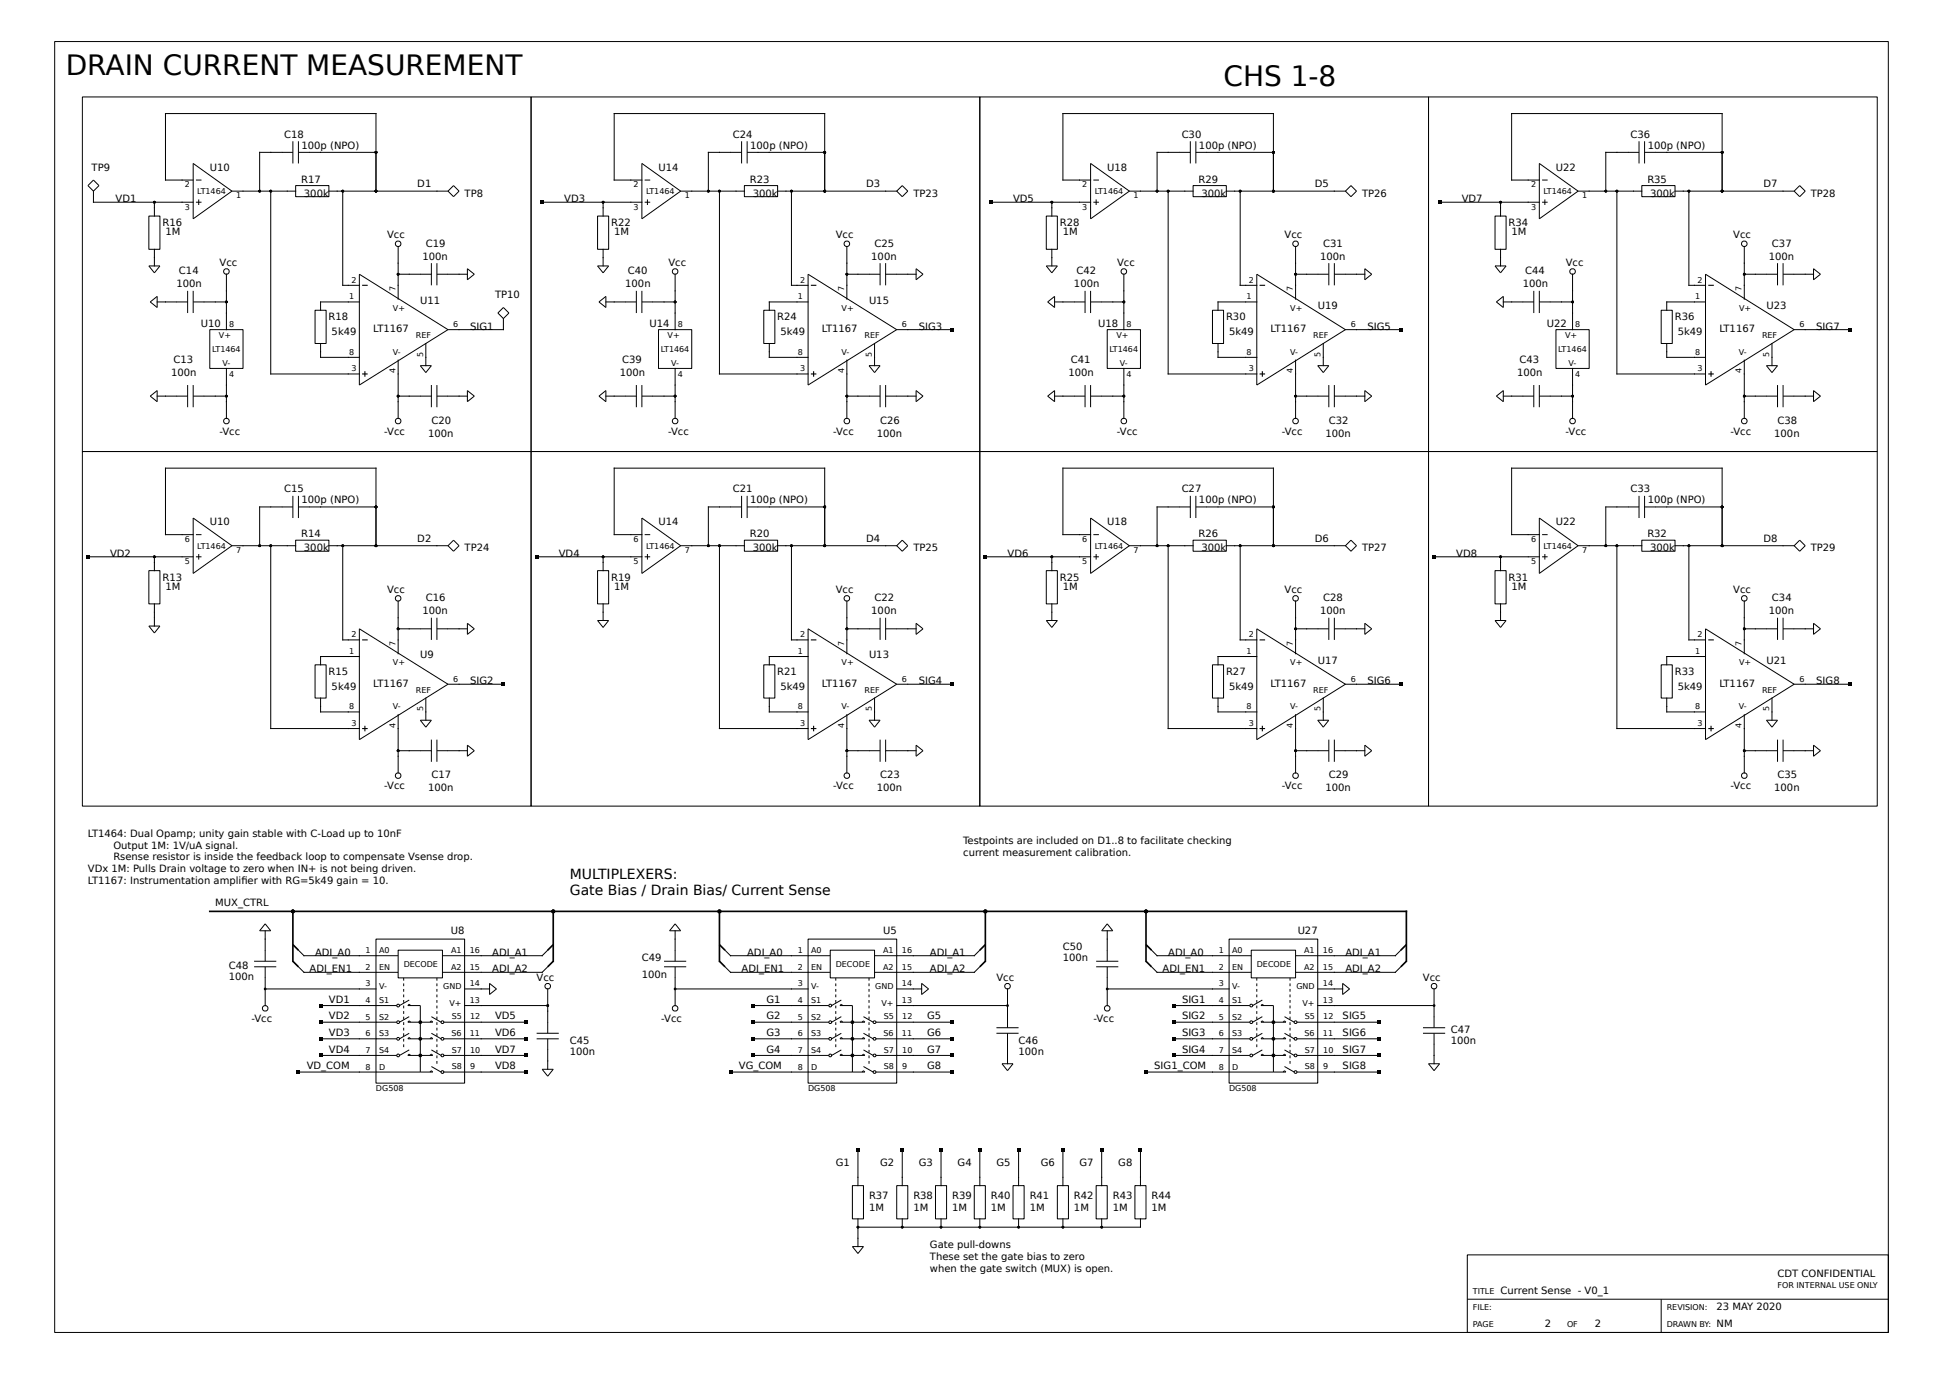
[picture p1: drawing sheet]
<svg xmlns="http://www.w3.org/2000/svg" width="297mm" height="210mm" viewBox="0 0 297 210" stroke-linecap="round" stroke-linejoin="round" font-family="sans-serif">
<g fill="none" stroke="#000" stroke-width=".15">
<path d="M8.4 6.3h280.2v197.4h-280.2zM12.6 14.8h68.6v54.2h-68.6zM81.2 14.8h68.6v54.2h-68.6zM149.8 14.8h68.6v54.2h-68.6zM218.4 14.8h68.5v54.2h-68.5zM14.3 29.2v1.7h15.2M14.3 27.5l.8 .9-.8 .8-.9-.8zM22.8 33h1.6v5.1h-1.6zM23.6 30.9v2.1M23.6 38.1v2.5M29.5 25l6 4.2-6 4.2zM29.5 27.5h-4.2v-10.1h32.2v11.8"/>
<path d="M30 30.9h.8M30 27.5h.8M30.4 30.5v.8M35.5 29.2h9.7M41.4 29.2v28h13.5M44.8 21.6v3.4M44.8 23.3h-5.1v5.9M45.2 28.4h5.1v1.7h-5.1zM45.6 21.6v3.4M45.6 23.3h11.9M50.3 29.2h18.2M52.4 29.2v14.4h2.5"/>
<path d="M60.9 37.7v8M68.5 29.2l.8-.8 .9 .8-.9 .9zM82.9 30.9h15.2M91.3 33h1.7v5.1h-1.7zM92.2 30.9v2.1M92.2 38.1v2.5M98.1 27.5h-4.2v-10.1h32.2v11.8M98.1 25l5.9 4.2-5.9 4.2zM98.5 30.9h.9M98.5 27.5h.9M99 30.5v.8M104 29.2h9.8"/>
<path d="M110 29.2v28h13.5M113.4 23.3h-5.1v5.9M113.4 21.6v3.4M113.8 28.4h5.1v1.7h-5.1zM114.2 23.3h11.9M114.2 21.6v3.4M118.9 29.2h18.2M121 29.2v14.4h2.5M129.4 37.7v8M137.1 29.2l.8-.8 .9 .8-.9 .9zM151.5 30.9h15.2M159.9 33h1.7v5.1h-1.7z"/>
<path d="M160.8 30.9v2.1M160.8 38.1v2.5M166.7 27.5h-4.2v-10.1h32.1v11.8M166.7 25l5.9 4.2-5.9 4.2zM167.1 30.9h.9M167.1 27.5h.9M167.6 30.5v.8M172.6 29.2h9.8M178.6 29.2v28h13.5M181.9 23.3h-5v5.9M181.9 21.6v3.4M182.4 28.4h5.1v1.7h-5.1z"/>
<path d="M182.8 23.3h11.8M182.8 21.6v3.4M187.5 29.2h18.2M189.6 29.2v14.4h2.5M198 37.7v8M205.7 29.2l.8-.8 .9 .8-.9 .9zM220.1 30.9h15.2M228.5 33h1.7v5.1h-1.7zM229.4 30.9v2.1M229.4 38.1v2.5M235.3 27.5h-4.2v-10.1h32.1v11.8M235.3 25l5.9 4.2-5.9 4.2z"/>
<path d="M235.7 30.9h.9M235.7 27.5h.9M236.1 30.5v.8M241.2 29.2h9.8M247.1 29.2v28h13.6M250.5 23.3h-5v5.9M250.5 21.6v3.4M251 28.4h5v1.7h-5zM251.4 23.3h11.8M251.4 21.6v3.4M256 29.2h18.2M258.2 29.2v14.4h2.5"/>
<path d="M266.6 37.7v8M275.1 28.4l.8 .8-.8 .9-.9-.9zM22.8 40.6h1.6l-.8 1.1zM23 46.1l1-.8v1.7zM24 46.1h4.7M28.7 44.5v3.3M28.7 58.9v3.3M29.5 44.5v3.3M29.5 58.9v3.3M29.5 46.1h5.1M32.1 50.4h5v5.9h-5zM34.6 41.9v8.5"/>
<path d="M34.6 56.3v7.6M48.2 47.4h1.7v5.1h-1.7zM49 52.5v2.1h5.9M54.9 46.1h-5.9v1.3M54.9 41.9l13.6 8.5-13.6 8.5zM60.9 55v8.9M60.9 41.9h5M64.2 55.9h1.7l-.8 1zM65.1 52.5v3.4M65.9 40.2v3.4M65.9 58.9v3.3M66.8 40.2v3.4"/>
<path d="M66.8 58.9v3.3M66.8 41.9h4.6M71.4 41.1l1.1 .8-1.1 .9zM71.4 59.7l1.1 .8-1.1 .9zM76.9 48.7v1.7h-8.4M76.9 47l.9 .8-.9 .9-.8-.9zM91.3 40.6h1.7l-.8 1.1zM91.6 46.1l1-.8v1.7zM92.6 46.1h4.7M97.3 44.5v3.3M97.3 58.9v3.3M98.1 46.1h5.1"/>
<path d="M98.1 44.5v3.3M98.1 58.9v3.3M100.7 50.4h5v5.9h-5zM103.2 41.9v8.5M103.2 56.3v7.6M116.7 47.4h1.7v5.1h-1.7zM117.6 52.5v2.1h5.9M123.5 46.1h-5.9v1.3M123.5 41.9l13.6 8.5-13.6 8.5zM129.4 41.9h5.1M129.4 55v8.9M132.8 55.9h1.7l-.8 1z"/>
<path d="M133.7 52.5v3.4M134.5 40.2v3.4M134.5 58.9v3.3M135.4 41.9h4.6M135.4 40.2v3.4M135.4 58.9v3.3M137.1 50.4h8.4M140 41.1l1.1 .8-1.1 .9zM140 59.7l1.1 .8-1.1 .9zM159.9 40.6h1.7l-.8 1.1zM160.1 46.1l1.1-.8v1.7zM161.2 46.1h4.7"/>
<path d="M165.9 44.5v3.3M165.9 58.9v3.3M166.7 46.1h5.1M166.7 44.5v3.3M166.7 58.9v3.3M169.2 50.4h5.1v5.9h-5.1zM171.8 41.9v8.5M171.8 56.3v7.6M185.3 47.4h1.7v5.1h-1.7zM186.2 52.5v2.1h5.9M192.1 46.1h-5.9v1.3M192.1 41.9l13.6 8.5-13.6 8.5z"/>
<path d="M198 41.9h5.1M198 55v8.9M201.4 55.9h1.7l-.8 1zM202.3 52.5v3.4M203.1 40.2v3.4M203.1 58.9v3.3M204 41.9h4.6M204 40.2v3.4M204 58.9v3.3M205.7 50.4h8.4M208.6 41.1l1.1 .8-1.1 .9zM208.6 59.7l1.1 .8-1.1 .9z"/>
<path d="M228.5 40.6h1.7l-.8 1.1zM228.7 46.1l1.1-.8v1.7zM229.8 46.1h4.6M234.4 44.5v3.3M234.4 58.9v3.3M235.3 46.1h5.1M235.3 44.5v3.3M235.3 58.9v3.3M237.8 50.4h5.1v5.9h-5.1zM240.4 41.9v8.5M240.4 56.3v7.6M253.9 47.4h1.7v5.1h-1.7z"/>
<path d="M254.8 52.5v2.1h5.9M260.7 46.1h-5.9v1.3M260.7 41.9l13.5 8.5-13.5 8.5zM266.6 41.9h5.1M266.6 55v8.9M270 55.9h1.7l-.8 1zM270.9 52.5v3.4M271.7 40.2v3.4M271.7 58.9v3.3M272.6 41.9h4.6M272.6 40.2v3.4M272.6 58.9v3.3"/>
<path d="M274.2 50.4h8.5M277.2 41.1l1.1 .8-1.1 .9zM277.2 59.7l1.1 .8-1.1 .9zM12.6 69h68.6v54.2h-68.6zM23 60.5l1-.8v1.7zM24 60.5h4.7M29.5 60.5h5.1M29.5 79.2l6 4.2-6 4.2zM44.8 77.5h-5.1v5.9M44.8 75.8v3.4M45.6 77.5h11.9M45.6 75.8v3.4"/>
<path d="M60.9 60.5h5M66.8 60.5h4.6M81.2 69h68.6v54.2h-68.6zM91.6 60.5l1-.8v1.7zM92.6 60.5h4.7M98.1 60.5h5.1M98.1 79.2l5.9 4.2-5.9 4.2zM113.4 77.5h-5.1v5.9M113.4 75.8v3.4M114.2 77.5h11.9M114.2 75.8v3.4M129.4 60.5h5.1"/>
<path d="M135.4 60.5h4.6M149.8 69h68.6v54.2h-68.6zM160.1 60.5l1.1-.8v1.7zM161.2 60.5h4.7M166.7 60.5h5.1M166.7 79.2l5.9 4.2-5.9 4.2zM181.9 77.5h-5v5.9M181.9 75.8v3.4M182.8 77.5h11.8M182.8 75.8v3.4M198 60.5h5.1M204 60.5h4.6"/>
<path d="M218.4 69h68.5v54.2h-68.5zM228.7 60.5l1.1-.8v1.7zM229.8 60.5h4.6M235.3 60.5h5.1M235.3 79.2l5.9 4.2-5.9 4.2zM250.5 77.5h-5v5.9M250.5 75.8v3.4M251.4 77.5h11.8M251.4 75.8v3.4M266.6 60.5h5.1M272.6 60.5h4.6M13.4 85.1h16.1"/>
<path d="M22.8 87.2h1.6v5.1h-1.6zM22.8 95.7h1.6l-.8 1zM23.6 85.1v2.1M23.6 92.3v3.4M29.5 81.7h-4.2v-10.1h32.2v11.8M30 85.1h.8M30 81.7h.8M30.4 84.7v.8M35.5 83.4h9.7M41.4 83.4v28h13.5M45.2 82.6h5.1v1.7h-5.1zM50.3 83.4h18.2"/>
<path d="M52.4 83.4v14.4h2.5M54.9 96.1l13.6 8.5-13.6 8.4zM60.9 91.9v8M60.9 96.1h5M65.9 94.4v3.4M66.8 96.1h4.6M66.8 94.4v3.4M69.3 82.6l.9 .8-.9 .9-.8-.9zM71.4 95.3l1.1 .8-1.1 .9zM82 85.1h16.1M91.3 87.2h1.7v5.1h-1.7zM91.3 94.8h1.7l-.8 1.1z"/>
<path d="M92.2 85.1v2.1M92.2 92.3v2.5M98.1 81.7h-4.2v-10.1h32.2v11.8M98.5 85.1h.9M98.5 81.7h.9M99 84.7v.8M104 83.4h9.8M110 83.4v28h13.5M113.8 82.6h5.1v1.7h-5.1zM118.9 83.4h18.2M121 83.4v14.4h2.5M123.5 96.1l13.6 8.5-13.6 8.4z"/>
<path d="M129.4 96.1h5.1M129.4 91.9v8M134.5 94.4v3.4M135.4 96.1h4.6M135.4 94.4v3.4M137.9 82.6l.9 .8-.9 .9-.8-.9zM140 95.3l1.1 .8-1.1 .9zM150.6 85.1h16.1M159.9 87.2h1.7v5.1h-1.7zM159.9 94.8h1.7l-.8 1.1zM160.8 85.1v2.1M160.8 92.3v2.5"/>
<path d="M166.7 81.7h-4.2v-10.1h32.1v11.8M167.1 85.1h.9M167.1 81.7h.9M167.6 84.7v.8M172.6 83.4h9.8M178.6 83.4v28h13.5M182.4 82.6h5.1v1.7h-5.1zM187.5 83.4h18.2M189.6 83.4v14.4h2.5M192.1 96.1l13.6 8.5-13.6 8.4zM198 96.1h5.1M198 91.9v8"/>
<path d="M203.1 94.4v3.4M204 96.1h4.6M204 94.4v3.4M206.5 82.6l.9 .8-.9 .9-.8-.9zM208.6 95.3l1.1 .8-1.1 .9zM219.2 85.1h16.1M228.5 87.2h1.7v5.1h-1.7zM228.5 94.8h1.7l-.8 1.1zM229.4 85.1v2.1M229.4 92.3v2.5M235.3 81.7h-4.2v-10.1h32.1v11.8M235.7 85.1h.9"/>
<path d="M235.7 81.7h.9M236.1 84.7v.8M241.2 83.4h9.8M247.1 83.4v28h13.6M251 82.6h5v1.7h-5zM256 83.4h18.2M258.2 83.4v14.4h2.5M260.7 96.1l13.5 8.5-13.5 8.4zM266.6 96.1h5.1M266.6 91.9v8M271.7 94.4v3.4M272.6 96.1h4.6"/>
<path d="M272.6 94.4v3.4M275.1 82.6l.8 .8-.8 .9-.9-.9zM277.2 95.3l1.1 .8-1.1 .9zM48.2 101.6h1.7v5.1h-1.7zM49 106.7v2.1h5.9M54.9 100.3h-5.9v1.3M60.9 109.2v8.9M60.9 114.7h5M64.2 110.1h1.7l-.8 1zM65.1 106.7v3.4M65.9 113v3.4M66.8 113v3.4"/>
<path d="M66.8 114.7h4.6M68.5 104.6h8.4M71.4 113.9l1.1 .8-1.1 .9zM116.7 101.6h1.7v5.1h-1.7zM117.6 106.7v2.1h5.9M123.5 100.3h-5.9v1.3M129.4 114.7h5.1M129.4 109.2v8.9M132.8 110.1h1.7l-.8 1zM133.7 106.7v3.4M134.5 113v3.4M135.4 114.7h4.6"/>
<path d="M135.4 113v3.4M137.1 104.6h8.4M140 113.9l1.1 .8-1.1 .9zM185.3 101.6h1.7v5.1h-1.7zM186.2 106.7v2.1h5.9M192.1 100.3h-5.9v1.3M198 114.7h5.1M198 109.2v8.9M201.4 110.1h1.7l-.8 1zM202.3 106.7v3.4M203.1 113v3.4M204 114.7h4.6"/>
<path d="M204 113v3.4M205.7 104.6h8.4M208.6 113.9l1.1 .8-1.1 .9zM253.9 101.6h1.7v5.1h-1.7zM254.8 106.7v2.1h5.9M260.7 100.3h-5.9v1.3M266.6 114.7h5.1M266.6 109.2v8.9M270 110.1h1.7l-.8 1zM270.9 106.7v3.4M271.7 113v3.4M272.6 114.7h4.6"/>
<path d="M272.6 113v3.4M274.2 104.6h8.5M277.2 113.9l1.1 .8-1.1 .9zM38.8 146.9h3.4M38.8 147.8h3.4M40.5 151.2h17M40.5 142.3v4.6M40.5 147.8v5.9M40.5 141.2l.9 1.1h-1.7zM45.6 145.2l.9 .9h14.4M45.6 147.8l.9 .8h14.4M49 153.7h11.6"/>
<path d="M49 158.8h11.6M49 156.2h11.6M57.5 143.5h13.5v22h-13.5zM60.8 158.6h.2l.1 .2-.1 .2h-.2l-.2-.2zM60.8 156h.2l.1 .2-.1 .2h-.2l-.2-.2zM60.8 153.5h.2l.1 .2-.1 .2h-.2l-.2-.2zM60.9 145.2h6.7v4.3h-6.7zM62.6 157.9l-1.5 .9M62.6 155.4l-1.5 .8M62.6 152.8l-1.5 .9M62.8 153.7l-.2-.2-.3 .2h1.9v10.2M62.8 158.8l-.2-.2-.3 .2h1.7"/>
<path d="M62.8 156.2l-.2-.2-.3 .2h1.7M64.5 158.8h1.7l-.3-.2-.2 .2M64.5 156.2h1.7l-.3-.2-.2 .2M65.9 155.4l1.5 .8M65.9 157.9l1.5 .9M67.5 156h.2l.1 .2-.1 .2h-.2l-.1-.2zM67.5 158.6h.2l.1 .2-.1 .2h-.2l-.1-.2zM67.8 158.8h12.5M67.8 156.2h12.5M71 153.7h12.7M71 151.2h3.8M74.8 150.3l1.1 .9-1.1 .8z"/>
<path d="M82 158.8h3.4M82 157.9h3.4M83.7 145.2l-.8 .9h-15.3M83.7 147.8l-.8 .8h-15.3M83.7 151.2v6.7M83.7 158.8v4.6M101.5 146.9h3.4M101.5 147.8h3.4M103.2 151.2h20.3M103.2 141.2l.8 1.1h-1.6zM103.2 142.3v4.6M103.2 147.8v5.9"/>
<path d="M110.8 145.2l.9 .9h15.2M110.8 147.8l.9 .8h15.2M115.1 153.7h11.6M115.1 158.8h11.6M115.1 156.2h11.6M123.5 143.5h13.6v22h-13.6zM126.8 158.6h.2l.1 .2-.1 .2h-.2l-.1-.2zM126.8 156h.2l.1 .2-.1 .2h-.2l-.1-.2zM126.8 153.5h.2l.1 .2-.1 .2h-.2l-.1-.2zM126.9 145.2h6.8v4.3h-6.8zM128.6 157.9l-1.5 .9M128.6 155.4l-1.5 .8"/>
<path d="M128.6 152.8l-1.5 .9M128.8 153.7l-.2-.2-.2 .2h1.9v10.2M128.8 158.8l-.2-.2-.2 .2h1.7M128.8 156.2l-.2-.2-.2 .2h1.7M130.5 158.8h1.7l-.2-.2-.2 .2M130.5 156.2h1.7l-.2-.2-.2 .2M132 155.4l1.5 .8M132 157.9l1.5 .9M133.6 156h.2l.1 .2-.1 .2h-.2l-.1-.2zM133.6 158.6h.2l.1 .2-.1 .2h-.2l-.1-.2zM133.9 158.8h11.6M133.9 156.2h11.6"/>
<path d="M137.1 153.7h16.9M137.1 151.2h3.8M140.9 150.3l1 .9-1 .8zM149.8 145.2l-.9 .9h-15.2M149.8 147.8l-.9 .8h-15.2M152.3 157.9h3.4M152.3 157.1h3.4M154 151.2v5.9M154 157.9v4.7M167.6 146.9h3.3M167.6 147.8h3.3M169.2 151.2h18.7"/>
<path d="M169.2 142.3v4.6M169.2 147.8v5.9M169.2 141.2l.9 1.1h-1.7zM176 145.2l.9 .9h14.4M176 147.8l.9 .8h14.4M179.4 153.7h11.7M179.4 158.8h11.7M179.4 156.2h11.7M187.9 143.5h13.5v22h-13.5zM191.2 158.6h.2l.1 .2-.1 .2h-.2l-.1-.2zM191.2 156h.2l.1 .2-.1 .2h-.2l-.1-.2zM191.2 153.5h.2l.1 .2-.1 .2h-.2l-.1-.2z"/>
<path d="M191.3 145.2h6.7v4.3h-6.7zM193 157.9l-1.5 .9M193 155.4l-1.5 .8M193 152.8l-1.5 .9M193.2 153.7l-.2-.2-.3 .2h1.9v10.2M193.2 158.8l-.2-.2-.3 .2h1.7M193.2 156.2l-.2-.2-.3 .2h1.7M194.9 158.8h1.7l-.3-.2-.2 .2M194.9 156.2h1.7l-.3-.2-.2 .2M196.3 155.4l1.5 .8M196.3 157.9l1.5 .9M197.9 156h.2l.1 .2-.1 .2h-.2l-.1-.2z"/>
<path d="M197.9 158.6h.2l.1 .2-.1 .2h-.2l-.1-.2zM198.2 158.8h12.5M198.2 156.2h12.5M201.4 153.7h17.8M201.4 151.2h3.8M205.2 150.3l1.1 .9-1.1 .8zM214.1 145.2l-.8 .9h-15.3M214.1 147.8l-.8 .8h-15.3M217.5 157.9h3.4M217.5 157.1h3.4M219.2 151.2v5.9M219.2 157.9v4.7"/>
<path d="M45.6 163.9h20.6l-.3-.3-.2 .3M49 161.3h11.6M60.8 161.1h.2l.1 .2-.1 .2h-.2l-.2-.2zM62.6 160.5l-1.5 .8M62.8 161.3l-.2-.2-.3 .2h1.7M64.5 161.3h1.7l-.3-.2-.2 .2M65.9 160.5l1.5 .8M65.9 163l1.5 .9M67.5 161.1h.2l.1 .2-.1 .2h-.2l-.1-.2zM67.5 163.7h.2l.1 .2-.1 .1h-.2l-.1-.1zM67.8 163.9h12.5M67.8 161.3h12.5"/>
<path d="M82.9 163.4h1.7l-.9 1.1zM111.7 163.9h20.5l-.2-.3-.2 .3M115.1 161.3h11.6M126.8 161.1h.2l.1 .2-.1 .2h-.2l-.1-.2zM128.6 160.5l-1.5 .8M128.8 161.3l-.2-.2-.2 .2h1.7M130.5 161.3h1.7l-.2-.2-.2 .2M131.1 175.7v5.5M132 160.5l1.5 .8M132 163l1.5 .9M133.6 161.1h.2l.1 .2-.1 .2h-.2l-.1-.2zM133.6 163.7h.2l.1 .2-.1 .1h-.2l-.1-.1z"/>
<path d="M133.9 163.9h11.6M133.9 161.3h11.6M137.9 175.7v5.5M143.8 175.7v5.5M149.8 175.7v5.5M153.2 162.6h1.7l-.9 1zM155.7 175.7v5.5M162.5 175.7v5.5M168.4 175.7v5.5M174.3 175.7v5.5M175.2 163.9h21.4l-.3-.3-.2 .3M179.4 161.3h11.7"/>
<path d="M191.2 161.1h.2l.1 .2-.1 .2h-.2l-.1-.2zM193 160.5l-1.5 .8M193.2 161.3l-.2-.2-.3 .2h1.7M194.9 161.3h1.7l-.3-.2-.2 .2M196.3 160.5l1.5 .8M196.3 163l1.5 .9M197.9 161.1h.2l.1 .2-.1 .2h-.2l-.1-.2zM197.9 163.7h.2l.1 .2-.1 .1h-.2l-.1-.1zM198.2 163.9h12.5M198.2 161.3h12.5M218.4 162.6h1.7l-.9 1zM130.3 181.2h1.7v5.1h-1.7z"/>
<path d="M130.3 190.5h1.7l-.9 1.1zM131.1 186.3v4.2M137.1 181.2h1.7v5.1h-1.7zM137.9 186.3v1.3M143 181.2h1.7v5.1h-1.7zM143.8 186.3v1.3M148.9 181.2h1.7v5.1h-1.7zM149.8 186.3v1.3M154.9 181.2h1.6v5.1h-1.6zM155.7 186.3v1.3M161.6 181.2h1.7v5.1h-1.7zM162.5 186.3v1.3"/>
<path d="M167.6 181.2h1.6v5.1h-1.6zM168.4 186.3v1.3M173.5 181.2h1.7v5.1h-1.7zM174.3 186.3v1.3h-43.2M224.3 191.8h64.3v11.9h-64.3zM224.3 198.6h64.3M253.9 198.6v5.1"/>
<circle cx="60.9" cy="37.3" r=".43"/>
<circle cx="129.4" cy="37.3" r=".43"/>
<circle cx="198" cy="37.3" r=".43"/>
<circle cx="266.6" cy="37.3" r=".43"/>
<circle cx="34.6" cy="41.5" r=".43"/>
<circle cx="103.2" cy="41.5" r=".43"/>
<circle cx="171.8" cy="41.5" r=".43"/>
<circle cx="240.4" cy="41.5" r=".43"/>
<circle cx="34.6" cy="64.4" r=".43"/>
<circle cx="60.9" cy="64.4" r=".43"/>
<circle cx="103.2" cy="64.4" r=".43"/>
<circle cx="129.4" cy="64.4" r=".43"/>
<circle cx="171.8" cy="64.4" r=".43"/>
<circle cx="198" cy="64.4" r=".43"/>
<circle cx="240.4" cy="64.4" r=".43"/>
<circle cx="266.6" cy="64.4" r=".43"/>
<circle cx="60.9" cy="91.5" r=".43"/>
<circle cx="129.4" cy="91.5" r=".43"/>
<circle cx="198" cy="91.5" r=".43"/>
<circle cx="266.6" cy="91.5" r=".43"/>
<circle cx="60.9" cy="118.6" r=".43"/>
<circle cx="129.4" cy="118.6" r=".43"/>
<circle cx="198" cy="118.6" r=".43"/>
<circle cx="266.6" cy="118.6" r=".43"/>
<circle cx="40.5" cy="154.1" r=".43"/>
<circle cx="83.7" cy="150.7" r=".43"/>
<circle cx="103.2" cy="154.1" r=".43"/>
<circle cx="154" cy="150.7" r=".43"/>
<circle cx="169.2" cy="154.1" r=".43"/>
<circle cx="219.2" cy="150.7" r=".43"/>
</g>
<path d="M64.1 158.6h.2l.2 .2-.2 .2h-.2l-.1-.2zM64.1 156h.2l.2 .2-.2 .2h-.2l-.1-.2zM130.2 158.6h.2l.1 .2-.1 .2h-.2l-.1-.2zM130.2 156h.2l.1 .2-.1 .2h-.2l-.1-.2zM194.5 158.6h.3l.1 .2-.1 .2h-.3l-.1-.2zM194.5 156h.3l.1 .2-.1 .2h-.3l-.1-.2zM64.1 161.1h.2l.2 .2-.2 .2h-.2l-.1-.2zM130.2 161.1h.2l.1 .2-.1 .2h-.2l-.1-.2zM194.5 161.1h.3l.1 .2-.1 .2h-.3l-.1-.2z" fill="#000" stroke="#000" stroke-width=".15"/>
<path d="M61.7 149.5v11M66.8 149.5v13.5M127.8 149.5v11M132.8 149.5v13.5M192.1 149.5v11M197.2 149.5v13.5" fill="none" stroke="#000" stroke-width=".15" stroke-dasharray=".4 .4" stroke-linecap="butt"/>
<g fill="none" stroke="#000" stroke-width=".17">
<path d="M55.4 57.2h.8M55.4 43.6h.8M55.8 56.7v.9M123.9 57.2h.9M123.9 43.6h.9M124.4 56.7v.9M192.5 57.2h.9M192.5 43.6h.9M193 56.7v.9M261.1 57.2h.9M261.1 43.6h.9M261.5 56.7v.9"/>
<path d="M55.4 97.8h.8M123.9 97.8h.9M192.5 97.8h.9M261.1 97.8h.9M55.4 111.4h.8M55.8 110.9v.9M123.9 111.4h.9M124.4 110.9v.9M192.5 111.4h.9M193 110.9v.9M261.1 111.4h.9M261.5 110.9v.9"/>
</g>
<path d="M32.1 139.3h182.9v7.6l-.9 .9M44.8 139.3v7.6l.8 .9M84.6 139.3v7.6l-.9 .9M110 139.3v7.6l.8 .9M150.6 139.3v7.6l-.8 .9M175.2 139.3v7.6l.8 .9M44.8 144.4l.8 .8M84.6 144.4l-.9 .8M110 144.4l.8 .8M150.6 144.4l-.8 .8M175.2 144.4l.8 .8M215 144.4l-.9 .8" fill="none" stroke="#000" stroke-width=".25"/>
<g fill="#000">
<path d="M23.5 30.7h.2l.1 .2-.1 .2h-.2l-.1-.2zM39.6 29h.2l.1 .2-.1 .2h-.2l-.1-.2zM41.3 29h.2l.1 .2-.1 .2h-.2l-.1-.2zM52.3 29h.2l.1 .2-.1 .2h-.2l-.1-.2zM57.4 29h.2l.1 .2-.1 .2h-.2l-.1-.2zM57.4 23.1h.2l.1 .2-.1 .2h-.2l-.1-.2zM82.6 30.7h.5v.5h-.5zM92.1 30.7h.2l.1 .2-.1 .2h-.2l-.1-.2zM108.2 29h.2l.1 .2-.1 .2h-.2l-.1-.2zM109.9 29h.2l.1 .2-.1 .2h-.2l-.1-.2zM120.9 29h.2l.1 .2-.1 .2h-.2l-.1-.2zM126 29h.2l.1 .2-.1 .2h-.2l-.2-.2z"/>
<path d="M126 23.1h.2l.1 .2-.1 .2h-.2l-.2-.2zM151.2 30.7h.5v.5h-.5zM160.7 30.7h.2l.1 .2-.1 .2h-.2l-.1-.2zM176.8 29h.2l.1 .2-.1 .2h-.2l-.1-.2zM178.5 29h.2l.1 .2-.1 .2h-.2l-.2-.2zM189.5 29h.2l.1 .2-.1 .2h-.2l-.1-.2zM194.5 29h.3l.1 .2-.1 .2h-.3l-.1-.2zM194.5 23.1h.3l.1 .2-.1 .2h-.3l-.1-.2zM219.8 30.7h.5v.5h-.5zM229.3 30.7h.2l.1 .2-.1 .2h-.2l-.1-.2zM245.4 29h.2l.1 .2-.1 .2h-.2l-.2-.2zM247 29h.3l.1 .2-.1 .2h-.3l-.1-.2z"/>
<path d="M258.1 29h.2l.1 .2-.1 .2h-.2l-.2-.2zM263.1 29h.2l.2 .2-.2 .2h-.2l-.1-.2zM263.1 23.1h.2l.2 .2-.2 .2h-.2l-.1-.2zM34.5 46h.2l.1 .1-.1 .2h-.2l-.1-.2zM60.8 41.7h.2l.1 .2-.1 .2h-.2l-.2-.2zM103.1 46h.2l.1 .1-.1 .2h-.2l-.1-.2zM129.3 41.7h.2l.2 .2-.2 .2h-.2l-.1-.2zM145.3 50.1h.5v.5h-.5zM171.7 46h.2l.1 .1-.1 .2h-.2l-.1-.2zM197.9 41.7h.2l.1 .2-.1 .2h-.2l-.1-.2zM213.9 50.1h.5v.5h-.5zM240.3 46h.2l.1 .1-.1 .2h-.2l-.1-.2z"/>
<path d="M266.5 41.7h.2l.1 .2-.1 .2h-.2l-.1-.2zM282.5 50.1h.5v.5h-.5zM34.5 60.4h.2l.1 .1-.1 .2h-.2l-.1-.2zM57.4 77.3h.2l.1 .2-.1 .2h-.2l-.1-.2zM60.8 60.4h.2l.1 .1-.1 .2h-.2l-.2-.2zM103.1 60.4h.2l.1 .1-.1 .2h-.2l-.1-.2zM126 77.3h.2l.1 .2-.1 .2h-.2l-.2-.2zM129.3 60.4h.2l.2 .1-.2 .2h-.2l-.1-.2zM171.7 60.4h.2l.1 .1-.1 .2h-.2l-.1-.2zM194.5 77.3h.3l.1 .2-.1 .2h-.3l-.1-.2zM197.9 60.4h.2l.1 .1-.1 .2h-.2l-.1-.2zM240.3 60.4h.2l.1 .1-.1 .2h-.2l-.1-.2z"/>
<path d="M263.1 77.3h.2l.2 .2-.2 .2h-.2l-.1-.2zM266.5 60.4h.2l.1 .1-.1 .2h-.2l-.1-.2zM13.2 84.8h.5v.6h-.5zM23.5 84.9h.2l.1 .2-.1 .2h-.2l-.1-.2zM39.6 83.2h.2l.1 .2-.1 .2h-.2l-.1-.2zM41.3 83.2h.2l.1 .2-.1 .2h-.2l-.1-.2zM52.3 83.2h.2l.1 .2-.1 .2h-.2l-.1-.2zM57.4 83.2h.2l.1 .2-.1 .2h-.2l-.1-.2zM60.8 95.9h.2l.1 .2-.1 .2h-.2l-.2-.2zM81.8 84.8h.5v.6h-.5zM92.1 84.9h.2l.1 .2-.1 .2h-.2l-.1-.2zM108.2 83.2h.2l.1 .2-.1 .2h-.2l-.1-.2z"/>
<path d="M109.9 83.2h.2l.1 .2-.1 .2h-.2l-.1-.2zM120.9 83.2h.2l.1 .2-.1 .2h-.2l-.1-.2zM126 83.2h.2l.1 .2-.1 .2h-.2l-.2-.2zM129.3 95.9h.2l.2 .2-.2 .2h-.2l-.1-.2zM150.4 84.8h.5v.6h-.5zM160.7 84.9h.2l.1 .2-.1 .2h-.2l-.1-.2zM176.8 83.2h.2l.1 .2-.1 .2h-.2l-.1-.2zM178.5 83.2h.2l.1 .2-.1 .2h-.2l-.2-.2zM189.5 83.2h.2l.1 .2-.1 .2h-.2l-.1-.2zM194.5 83.2h.3l.1 .2-.1 .2h-.3l-.1-.2zM197.9 95.9h.2l.1 .2-.1 .2h-.2l-.1-.2zM219 84.8h.5v.6h-.5z"/>
<path d="M229.3 84.9h.2l.1 .2-.1 .2h-.2l-.1-.2zM245.4 83.2h.2l.1 .2-.1 .2h-.2l-.2-.2zM247 83.2h.3l.1 .2-.1 .2h-.3l-.1-.2zM258.1 83.2h.2l.1 .2-.1 .2h-.2l-.2-.2zM263.1 83.2h.2l.2 .2-.2 .2h-.2l-.1-.2zM266.5 95.9h.2l.1 .2-.1 .2h-.2l-.1-.2zM60.8 114.5h.2l.1 .2-.1 .2h-.2l-.2-.2zM76.7 104.3h.5v.5h-.5zM129.3 114.5h.2l.2 .2-.2 .2h-.2l-.1-.2zM145.3 104.3h.5v.5h-.5zM197.9 114.5h.2l.1 .2-.1 .2h-.2l-.1-.2zM213.9 104.3h.5v.5h-.5z"/>
<path d="M266.5 114.5h.2l.1 .2-.1 .2h-.2l-.1-.2zM282.5 104.3h.5v.5h-.5zM44.6 139.1h.4l.1 .2-.1 .2h-.4l-.1-.2zM84.4 139.1h.4l.1 .2-.1 .2h-.4l-.1-.2zM109.8 139.1h.4l.1 .2-.1 .2h-.4l-.1-.2zM150.4 139.1h.4l.1 .2-.1 .2h-.4l-.1-.2zM175 139.1h.4l.1 .2-.1 .2h-.4l-.1-.2zM40.4 151h.2l.1 .2-.1 .1h-.2l-.1-.1zM48.7 153.4h.6v.5h-.6zM48.7 156h.6v.5h-.6zM48.7 158.5h.6v.5h-.6zM80.1 158.5h.5v.5h-.5z"/>
<path d="M80.1 156h.5v.5h-.5zM83.6 153.5h.2l.1 .2-.1 .2h-.2l-.1-.2zM103.1 151h.2l.1 .2-.1 .1h-.2l-.1-.1zM114.8 153.4h.5v.5h-.5zM114.8 156h.5v.5h-.5zM114.8 158.5h.5v.5h-.5zM145.3 158.5h.5v.5h-.5zM145.3 156h.5v.5h-.5zM153.9 153.5h.2l.1 .2-.1 .2h-.2l-.1-.2zM169.1 151h.2l.2 .2-.2 .1h-.2l-.1-.1zM179.2 153.4h.5v.5h-.5zM179.2 156h.5v.5h-.5z"/>
<path d="M179.2 158.5h.5v.5h-.5zM210.5 158.5h.5v.5h-.5zM210.5 156h.5v.5h-.5zM219.1 153.5h.2l.1 .2-.1 .2h-.2l-.1-.2zM45.4 163.6h.5v.5h-.5zM48.7 161.1h.6v.5h-.6zM80.1 161.1h.5v.5h-.5zM80.1 163.6h.5v.5h-.5zM111.4 163.6h.5v.5h-.5zM114.8 161.1h.5v.5h-.5zM130.9 175.5h.5v.5h-.5zM137.7 175.5h.5v.5h-.5z"/>
<path d="M143.6 175.5h.5v.5h-.5zM145.3 161.1h.5v.5h-.5zM145.3 163.6h.5v.5h-.5zM149.5 175.5h.5v.5h-.5zM155.4 175.5h.6v.5h-.6zM162.2 175.5h.5v.5h-.5zM168.1 175.5h.6v.5h-.6zM174.1 175.5h.5v.5h-.5zM174.9 163.6h.5v.5h-.5zM179.2 161.1h.5v.5h-.5zM210.5 161.1h.5v.5h-.5zM210.5 163.6h.5v.5h-.5z"/>
<path d="M131 187.4h.2l.2 .2-.2 .1h-.2l-.1-.1zM137.8 187.4h.2l.1 .2-.1 .1h-.2l-.1-.1zM143.7 187.4h.2l.2 .2-.2 .1h-.2l-.1-.1zM149.7 187.4h.2l.1 .2-.1 .1h-.2l-.1-.1zM155.6 187.4h.2l.1 .2-.1 .1h-.2l-.1-.1zM162.4 187.4h.2l.1 .2-.1 .1h-.2l-.1-.1zM168.3 187.4h.2l.1 .2-.1 .1h-.2l-.1-.1z"/>
</g>
<g font-size="4.3">
<text x="10.1" y="11.4">DRAIN CURRENT MEASUREMENT</text>
<text x="187" y="13.1">CHS 1-8</text>
</g>
<g font-size="2.1">
<text x="87.1" y="134.3">MULTIPLEXERS:</text>
<text x="87.1" y="136.8">Gate Bias / Drain Bias/ Current Sense</text>
</g>
<g font-size="1.5">
<text x="43.4" y="21">C18</text>
<text x="46.1" y="22.8">100p (NPO)</text>
<text x="112" y="21">C24</text>
<text x="114.7" y="22.8">100p (NPO)</text>
<text x="180.6" y="21">C30</text>
<text x="183.3" y="22.8">100p (NPO)</text>
<text x="249.2" y="21">C36</text>
<text x="251.9" y="22.8">100p (NPO)</text>
<text x="14" y="26.1">TP9</text>
<text x="32.1" y="26.1">U10</text>
<text x="46" y="27.9">R17</text>
<text x="63.8" y="28.6">D1</text>
<text x="100.7" y="26.1">U14</text>
<text x="114.6" y="27.9">R23</text>
<text x="132.4" y="28.7">D3</text>
<text x="169.2" y="26.1">U18</text>
<text x="183.2" y="27.9">R29</text>
<text x="201" y="28.6">D5</text>
<text x="237.8" y="26.1">U22</text>
<text x="251.8" y="27.9">R35</text>
<text x="269.6" y="28.6">D7</text>
<text x="17.7" y="30.9">VD1</text>
<text x="24.8" y="34.6">R16</text>
<text x="25.3" y="36">1M</text>
<text x="46.5" y="30.1">300k</text>
<text x="71" y="30.1">TP8</text>
<text x="86.3" y="30.9">VD3</text>
<text x="93.4" y="34.6">R22</text>
<text x="93.9" y="36">1M</text>
<text x="115.1" y="30.1">300k</text>
<text x="139.6" y="30.1">TP23</text>
<text x="154.9" y="30.9">VD5</text>
<text x="162" y="34.6">R28</text>
<text x="162.5" y="36">1M</text>
<text x="183.6" y="30.1">300k</text>
<text x="208.2" y="30.1">TP26</text>
<text x="223.4" y="30.9">VD7</text>
<text x="230.6" y="34.6">R34</text>
<text x="231.1" y="36">1M</text>
<text x="252.2" y="30.1">300k</text>
<text x="276.8" y="30.1">TP28</text>
<text x="27.4" y="41.9">C14</text>
<text x="33.6" y="40.6">Vcc</text>
<text x="59.2" y="36.4">Vcc</text>
<text x="64.6" y="39.7">100n</text>
<text x="65.1" y="37.7">C19</text>
<text x="96" y="41.9">C40</text>
<text x="102.2" y="40.6">Vcc</text>
<text x="127.8" y="36.4">Vcc</text>
<text x="133.2" y="39.7">100n</text>
<text x="133.7" y="37.7">C25</text>
<text x="164.5" y="41.9">C42</text>
<text x="170.8" y="40.6">Vcc</text>
<text x="196.3" y="36.4">Vcc</text>
<text x="201.8" y="39.7">100n</text>
<text x="202.3" y="37.7">C31</text>
<text x="233.1" y="41.9">C44</text>
<text x="239.3" y="40.6">Vcc</text>
<text x="264.9" y="36.4">Vcc</text>
<text x="270.4" y="39.7">100n</text>
<text x="270.9" y="37.7">C37</text>
<text x="27" y="43.9">100n</text>
<text x="64.2" y="46.4">U11</text>
<text x="75.7" y="45.6">TP10</text>
<text x="95.6" y="43.9">100n</text>
<text x="132.8" y="46.4">U15</text>
<text x="164.2" y="43.9">100n</text>
<text x="201.4" y="47.3">U19</text>
<text x="232.8" y="43.9">100n</text>
<text x="270" y="47.3">U23</text>
<text x="30.7" y="50">U10</text>
<text x="50.2" y="49">R18</text>
<text x="50.7" y="51.2">5k49</text>
<text x="57" y="50.8">LT1167</text>
<text x="71.9" y="50.4">SIG1</text>
<text x="99.3" y="50">U14</text>
<text x="118.8" y="49">R24</text>
<text x="119.3" y="51.2">5k49</text>
<text x="125.6" y="50.8">LT1167</text>
<text x="140.5" y="50.4">SIG3</text>
<text x="167.9" y="50">U18</text>
<text x="187.4" y="49">R30</text>
<text x="187.9" y="51.2">5k49</text>
<text x="194.2" y="50.8">LT1167</text>
<text x="209" y="50.4">SIG5</text>
<text x="236.5" y="50">U22</text>
<text x="256" y="49">R36</text>
<text x="256.5" y="51.2">5k49</text>
<text x="262.8" y="50.8">LT1167</text>
<text x="277.6" y="50.4">SIG7</text>
<text x="26.1" y="57.4">100n</text>
<text x="26.5" y="55.5">C13</text>
<text x="94.7" y="57.4">100n</text>
<text x="95.1" y="55.5">C39</text>
<text x="163.3" y="57.4">100n</text>
<text x="163.7" y="55.5">C41</text>
<text x="231.9" y="57.4">100n</text>
<text x="232.3" y="55.5">C43</text>
<text x="65.9" y="64.8">C20</text>
<text x="134.5" y="64.8">C26</text>
<text x="203.1" y="64.8">C32</text>
<text x="271.7" y="64.8">C38</text>
<text x="33.5" y="66.5">-Vcc</text>
<text x="58.7" y="66.5">-Vcc</text>
<text x="65.4" y="66.8">100n</text>
<text x="102.1" y="66.5">-Vcc</text>
<text x="127.3" y="66.5">-Vcc</text>
<text x="134" y="66.8">100n</text>
<text x="170.7" y="66.5">-Vcc</text>
<text x="195.9" y="66.5">-Vcc</text>
<text x="202.6" y="66.8">100n</text>
<text x="239.3" y="66.5">-Vcc</text>
<text x="264.5" y="66.5">-Vcc</text>
<text x="271.2" y="66.8">100n</text>
<text x="43.4" y="75.2">C15</text>
<text x="46.1" y="76.9">100p (NPO)</text>
<text x="112" y="75.2">C21</text>
<text x="114.7" y="76.9">100p (NPO)</text>
<text x="180.6" y="75.2">C27</text>
<text x="183.3" y="76.9">100p (NPO)</text>
<text x="249.2" y="75.2">C33</text>
<text x="251.9" y="76.9">100p (NPO)</text>
<text x="32.1" y="80.3">U10</text>
<text x="46" y="82.1">R14</text>
<text x="63.8" y="82.8">D2</text>
<text x="100.7" y="80.3">U14</text>
<text x="114.6" y="82.1">R20</text>
<text x="132.4" y="82.8">D4</text>
<text x="169.2" y="80.3">U18</text>
<text x="183.2" y="82.1">R26</text>
<text x="201" y="82.8">D6</text>
<text x="237.8" y="80.3">U22</text>
<text x="251.8" y="82.1">R32</text>
<text x="269.6" y="82.8">D8</text>
<text x="16.8" y="85.1">VD2</text>
<text x="24.8" y="88.8">R13</text>
<text x="46.5" y="84.3">300k</text>
<text x="71" y="84.3">TP24</text>
<text x="85.4" y="85.1">VD4</text>
<text x="93.4" y="88.8">R19</text>
<text x="115.1" y="84.3">300k</text>
<text x="139.6" y="84.3">TP25</text>
<text x="154" y="85.1">VD6</text>
<text x="162" y="88.8">R25</text>
<text x="183.6" y="84.3">300k</text>
<text x="208.2" y="84.3">TP27</text>
<text x="222.6" y="85.1">VD8</text>
<text x="230.6" y="88.8">R31</text>
<text x="252.2" y="84.3">300k</text>
<text x="276.8" y="84.3">TP29</text>
<text x="25.3" y="90.2">1M</text>
<text x="59.2" y="90.6">Vcc</text>
<text x="64.6" y="93.9">100n</text>
<text x="65.1" y="91.9">C16</text>
<text x="93.9" y="90.2">1M</text>
<text x="127.8" y="90.6">Vcc</text>
<text x="133.2" y="93.9">100n</text>
<text x="133.7" y="91.9">C22</text>
<text x="162.5" y="90.2">1M</text>
<text x="196.3" y="90.6">Vcc</text>
<text x="201.8" y="93.9">100n</text>
<text x="202.3" y="91.9">C28</text>
<text x="231.1" y="90.2">1M</text>
<text x="264.9" y="90.6">Vcc</text>
<text x="270.4" y="93.9">100n</text>
<text x="270.9" y="91.9">C34</text>
<text x="64.2" y="100.6">U9</text>
<text x="132.8" y="100.6">U13</text>
<text x="201.4" y="101.5">U17</text>
<text x="270" y="101.5">U21</text>
<text x="50.2" y="103.2">R15</text>
<text x="50.7" y="105.4">5k49</text>
<text x="57" y="105">LT1167</text>
<text x="71.9" y="104.6">SIG2</text>
<text x="118.8" y="103.2">R21</text>
<text x="119.3" y="105.4">5k49</text>
<text x="125.6" y="105">LT1167</text>
<text x="140.5" y="104.6">SIG4</text>
<text x="187.4" y="103.2">R27</text>
<text x="187.9" y="105.4">5k49</text>
<text x="194.2" y="105">LT1167</text>
<text x="209" y="104.6">SIG6</text>
<text x="256" y="103.2">R33</text>
<text x="256.5" y="105.4">5k49</text>
<text x="262.8" y="105">LT1167</text>
<text x="277.6" y="104.6">SIG8</text>
<text x="65.9" y="119">C17</text>
<text x="134.5" y="119">C23</text>
<text x="203.1" y="119">C29</text>
<text x="271.7" y="119">C35</text>
<text x="58.7" y="120.7">-Vcc</text>
<text x="65.4" y="121">100n</text>
<text x="127.3" y="120.7">-Vcc</text>
<text x="134" y="121">100n</text>
<text x="195.9" y="120.7">-Vcc</text>
<text x="202.6" y="121">100n</text>
<text x="264.5" y="120.7">-Vcc</text>
<text x="271.2" y="121">100n</text>
<text x="13.4" y="127.9">LT1464: Dual Opamp; unity gain stable with C-Load up to 10nF</text>
<text x="17.3" y="129.7">Output 1M: 1V/uA signal.</text>
<text x="17.3" y="131.5">Rsense resistor is inside the feedback loop to compensate Vsense drop.</text>
<text x="147.2" y="129">Testpoints are included on D1..8 to facilitate checking</text>
<text x="147.2" y="130.8">current measurement calibration.</text>
<text x="13.4" y="133.3">VDx 1M: Pulls Drain voltage to zero when IN+ is not being driven.</text>
<text x="13.4" y="135.1">LT1167: Instrumentation amplifer with RG=5k49 gain = 10.</text>
<text x="36.9" y="135.1">i</text>
<text x="32.9" y="138.4">MUX_CTRL</text>
<text x="68.9" y="142.7">U8</text>
<text x="135" y="142.7">U5</text>
<text x="198.4" y="142.7">U27</text>
<text x="35" y="149.7">100n</text>
<text x="35" y="148.1">C48</text>
<text x="47.3" y="148.6">ADI_EN1</text>
<text x="48.2" y="146.1">ADI_A0</text>
<text x="75.3" y="146.1">ADI_A1</text>
<text x="75.3" y="148.6">ADI_A2</text>
<text x="82" y="149.9">Vcc</text>
<text x="98.1" y="146.9">C49</text>
<text x="98.1" y="149.5">100n</text>
<text x="113.4" y="148.6">ADI_EN1</text>
<text x="114.2" y="146.1">ADI_A0</text>
<text x="142.1" y="146.1">ADI_A1</text>
<text x="142.1" y="148.6">ADI_A2</text>
<text x="152.3" y="149.9">Vcc</text>
<text x="162.5" y="145.2">C50</text>
<text x="162.5" y="146.9">100n</text>
<text x="177.7" y="148.6">ADI_EN1</text>
<text x="178.6" y="146.1">ADI_A0</text>
<text x="205.7" y="146.1">ADI_A1</text>
<text x="205.7" y="148.6">ADI_A2</text>
<text x="217.5" y="149.9">Vcc</text>
<text x="50.3" y="153.3">VD1</text>
<text x="50.3" y="155.8">VD2</text>
<text x="75.7" y="155.8">VD5</text>
<text x="117.2" y="153.3">G1</text>
<text x="117.2" y="155.8">G2</text>
<text x="141.7" y="155.8">G5</text>
<text x="180.7" y="153.3">SIG1</text>
<text x="180.7" y="155.8">SIG2</text>
<text x="205.2" y="155.8">SIG5</text>
<text x="38.4" y="156.2">-Vcc</text>
<text x="50.3" y="158.3">VD3</text>
<text x="50.3" y="160.9">VD4</text>
<text x="75.7" y="160.9">VD7</text>
<text x="75.7" y="158.3">VD6</text>
<text x="87.1" y="159.6">C45</text>
<text x="87.1" y="161.3">100n</text>
<text x="101.1" y="156.2">-Vcc</text>
<text x="117.2" y="158.3">G3</text>
<text x="117.2" y="160.9">G4</text>
<text x="141.7" y="160.9">G7</text>
<text x="141.7" y="158.3">G6</text>
<text x="155.7" y="159.6">C46</text>
<text x="155.7" y="161.3">100n</text>
<text x="167.1" y="156.2">-Vcc</text>
<text x="180.7" y="158.3">SIG3</text>
<text x="180.7" y="160.9">SIG4</text>
<text x="205.2" y="160.9">SIG7</text>
<text x="205.2" y="158.3">SIG6</text>
<text x="221.7" y="157.9">C47</text>
<text x="221.7" y="159.6">100n</text>
<text x="46.9" y="163.4">VD_COM</text>
<text x="75.7" y="163.4">VD8</text>
<text x="112.9" y="163.4">VG_COM</text>
<text x="141.7" y="163.4">G8</text>
<text x="176.4" y="163.4">SIG1_COM</text>
<text x="205.2" y="163.4">SIG8</text>
<text x="127.8" y="178.2">G1</text>
<text x="134.5" y="178.2">G2</text>
<text x="140.5" y="178.2">G3</text>
<text x="146.4" y="178.2">G4</text>
<text x="152.3" y="178.2">G5</text>
<text x="159.1" y="178.2">G6</text>
<text x="165" y="178.2">G7</text>
<text x="170.9" y="178.2">G8</text>
<text x="132.8" y="183.3">R37</text>
<text x="132.8" y="185">1M</text>
<text x="139.6" y="183.3">R38</text>
<text x="139.6" y="185">1M</text>
<text x="145.5" y="183.3">R39</text>
<text x="145.5" y="185">1M</text>
<text x="151.5" y="183.3">R40</text>
<text x="151.5" y="185">1M</text>
<text x="157.4" y="183.3">R41</text>
<text x="157.4" y="185">1M</text>
<text x="164.2" y="183.3">R42</text>
<text x="164.2" y="185">1M</text>
<text x="170.1" y="183.3">R43</text>
<text x="170.1" y="185">1M</text>
<text x="176" y="183.3">R44</text>
<text x="176" y="185">1M</text>
<text x="142.1" y="190.8">Gate pull-downs</text>
<text x="142.1" y="192.6">These set the gate bias to zero</text>
<text x="142.1" y="194.3">when the gate switch (MUX) is open.</text>
<text x="229.4" y="197.7">Current Sense - V0_1</text>
<text x="271.7" y="195.2">CDT CONFIDENTIAL</text>
<text x="236.1" y="202.8">2</text>
<text x="243.8" y="202.8">2</text>
<text x="262.4" y="200.3">23 MAY 2020</text>
<text x="262.4" y="202.8">NM</text>
</g>
<g font-size="1.2">
<text x="28.3" y="28.6">2</text>
<text x="30.2" y="29.7">LT1464</text>
<text x="96.8" y="28.6">2</text>
<text x="98.8" y="29.7">LT1464</text>
<text x="165.4" y="28.6">2</text>
<text x="167.3" y="29.7">LT1464</text>
<text x="234" y="28.6">2</text>
<text x="235.9" y="29.7">LT1464</text>
<text x="28.3" y="32">3</text>
<text x="36.1" y="30.3">1</text>
<text x="96.8" y="32">3</text>
<text x="104.7" y="30.3">1</text>
<text x="165.4" y="32">3</text>
<text x="173.3" y="30.3">1</text>
<text x="234" y="32">3</text>
<text x="241.9" y="30.3">1</text>
<text x="53.3" y="45.8">1</text>
<text x="53.7" y="43.2">2</text>
<text x="60.1" y="47.5">V+</text>
<text x="60.4" y="44.5" transform="rotate(-90 60.4 44.5)">7</text>
<text x="121.9" y="45.8">1</text>
<text x="122.3" y="43.2">2</text>
<text x="128.6" y="47.5">V+</text>
<text x="129" y="44.5" transform="rotate(-90 129 44.5)">7</text>
<text x="190.5" y="45.8">1</text>
<text x="190.9" y="43.2">2</text>
<text x="197.2" y="47.5">V+</text>
<text x="197.6" y="44.5" transform="rotate(-90 197.6 44.5)">7</text>
<text x="259.1" y="45.8">1</text>
<text x="259.5" y="43.2">2</text>
<text x="265.8" y="47.5">V+</text>
<text x="266.2" y="44.5" transform="rotate(-90 266.2 44.5)">7</text>
<text x="32.4" y="53.8">LT1464</text>
<text x="33.5" y="51.7">V+</text>
<text x="35" y="50">8</text>
<text x="63.6" y="51.7">REF</text>
<text x="69.3" y="50">6</text>
<text x="101" y="53.8">LT1464</text>
<text x="102.1" y="51.7">V+</text>
<text x="103.6" y="50">8</text>
<text x="132.2" y="51.7">REF</text>
<text x="137.9" y="50">6</text>
<text x="169.6" y="53.8">LT1464</text>
<text x="170.6" y="51.7">V+</text>
<text x="172.2" y="50">8</text>
<text x="200.7" y="51.7">REF</text>
<text x="206.5" y="50">6</text>
<text x="238.2" y="53.8">LT1464</text>
<text x="239.2" y="51.7">V+</text>
<text x="240.8" y="50">8</text>
<text x="269.3" y="51.7">REF</text>
<text x="275.1" y="50">6</text>
<text x="34" y="55.9">V-</text>
<text x="35" y="57.6">4</text>
<text x="53.3" y="54.2">8</text>
<text x="53.7" y="56.7">3</text>
<text x="60" y="54.2">V-</text>
<text x="60.4" y="57" transform="rotate(-90 60.4 57)">4</text>
<text x="64.7" y="54.5" transform="rotate(-90 64.7 54.5)">5</text>
<text x="102.6" y="55.9">V-</text>
<text x="103.6" y="57.6">4</text>
<text x="121.9" y="54.2">8</text>
<text x="122.3" y="56.7">3</text>
<text x="128.6" y="54.2">V-</text>
<text x="129" y="57" transform="rotate(-90 129 57)">4</text>
<text x="133.3" y="54.5" transform="rotate(-90 133.3 54.5)">5</text>
<text x="171.2" y="55.9">V-</text>
<text x="172.2" y="57.6">4</text>
<text x="190.5" y="54.2">8</text>
<text x="190.9" y="56.7">3</text>
<text x="197.2" y="54.2">V-</text>
<text x="197.6" y="57" transform="rotate(-90 197.6 57)">4</text>
<text x="201.8" y="54.5" transform="rotate(-90 201.8 54.5)">5</text>
<text x="239.8" y="55.9">V-</text>
<text x="240.8" y="57.6">4</text>
<text x="259.1" y="54.2">8</text>
<text x="259.5" y="56.7">3</text>
<text x="265.8" y="54.2">V-</text>
<text x="266.2" y="57" transform="rotate(-90 266.2 57)">4</text>
<text x="270.4" y="54.5" transform="rotate(-90 270.4 54.5)">5</text>
<text x="28.3" y="82.8">6</text>
<text x="30.2" y="83.9">LT1464</text>
<text x="96.8" y="82.8">6</text>
<text x="98.8" y="83.9">LT1464</text>
<text x="165.4" y="82.8">6</text>
<text x="167.3" y="83.9">LT1464</text>
<text x="234" y="82.8">6</text>
<text x="235.9" y="83.9">LT1464</text>
<text x="28.3" y="86.2">5</text>
<text x="36.1" y="84.5">7</text>
<text x="96.8" y="86.2">5</text>
<text x="104.7" y="84.5">7</text>
<text x="165.4" y="86.2">5</text>
<text x="173.3" y="84.5">7</text>
<text x="234" y="86.2">5</text>
<text x="241.9" y="84.5">7</text>
<text x="53.3" y="100">1</text>
<text x="53.7" y="97.4">2</text>
<text x="60.1" y="101.7">V+</text>
<text x="60.4" y="98.7" transform="rotate(-90 60.4 98.7)">7</text>
<text x="121.9" y="100">1</text>
<text x="122.3" y="97.4">2</text>
<text x="128.6" y="101.7">V+</text>
<text x="129" y="98.7" transform="rotate(-90 129 98.7)">7</text>
<text x="190.5" y="100">1</text>
<text x="190.9" y="97.4">2</text>
<text x="197.2" y="101.7">V+</text>
<text x="197.6" y="98.7" transform="rotate(-90 197.6 98.7)">7</text>
<text x="259.1" y="100">1</text>
<text x="259.5" y="97.4">2</text>
<text x="265.8" y="101.7">V+</text>
<text x="266.2" y="98.7" transform="rotate(-90 266.2 98.7)">7</text>
<text x="63.6" y="105.9">REF</text>
<text x="69.3" y="104.2">6</text>
<text x="132.2" y="105.9">REF</text>
<text x="137.9" y="104.2">6</text>
<text x="200.7" y="105.9">REF</text>
<text x="206.5" y="104.2">6</text>
<text x="269.3" y="105.9">REF</text>
<text x="275.1" y="104.2">6</text>
<text x="53.3" y="108.4">8</text>
<text x="53.7" y="110.9">3</text>
<text x="60" y="108.4">V-</text>
<text x="60.4" y="111.2" transform="rotate(-90 60.4 111.2)">4</text>
<text x="64.7" y="108.7" transform="rotate(-90 64.7 108.7)">5</text>
<text x="121.9" y="108.4">8</text>
<text x="122.3" y="110.9">3</text>
<text x="128.6" y="108.4">V-</text>
<text x="129" y="111.2" transform="rotate(-90 129 111.2)">4</text>
<text x="133.3" y="108.7" transform="rotate(-90 133.3 108.7)">5</text>
<text x="190.5" y="108.4">8</text>
<text x="190.9" y="110.9">3</text>
<text x="197.2" y="108.4">V-</text>
<text x="197.6" y="111.2" transform="rotate(-90 197.6 111.2)">4</text>
<text x="201.8" y="108.7" transform="rotate(-90 201.8 108.7)">5</text>
<text x="259.1" y="108.4">8</text>
<text x="259.5" y="110.9">3</text>
<text x="265.8" y="108.4">V-</text>
<text x="266.2" y="111.2" transform="rotate(-90 266.2 111.2)">4</text>
<text x="270.4" y="108.7" transform="rotate(-90 270.4 108.7)">5</text>
<text x="55.9" y="145.7">1</text>
<text x="55.9" y="148.2">2</text>
<text x="57.9" y="145.7">A0</text>
<text x="57.9" y="148.2">EN</text>
<text x="61.7" y="147.8">DECODE</text>
<text x="68.9" y="148.2">A2</text>
<text x="68.9" y="145.7">A1</text>
<text x="71.8" y="148.2">15</text>
<text x="71.8" y="145.7">16</text>
<text x="121.9" y="145.7">1</text>
<text x="121.9" y="148.2">2</text>
<text x="124" y="145.7">A0</text>
<text x="124" y="148.2">EN</text>
<text x="127.8" y="147.8">DECODE</text>
<text x="135" y="148.2">A2</text>
<text x="135" y="145.7">A1</text>
<text x="137.9" y="148.2">15</text>
<text x="137.9" y="145.7">16</text>
<text x="186.3" y="145.7">1</text>
<text x="186.3" y="148.2">2</text>
<text x="188.3" y="145.7">A0</text>
<text x="188.3" y="148.2">EN</text>
<text x="192.1" y="147.8">DECODE</text>
<text x="199.3" y="148.2">A2</text>
<text x="199.3" y="145.7">A1</text>
<text x="202.2" y="148.2">15</text>
<text x="202.2" y="145.7">16</text>
<text x="55.9" y="153.3">4</text>
<text x="55.9" y="155.8">5</text>
<text x="55.9" y="150.8">3</text>
<text x="57.9" y="153.3">S1</text>
<text x="57.9" y="155.8">S2</text>
<text x="57.9" y="151.2">V-</text>
<text x="67.7" y="151.2">GND</text>
<text x="68.7" y="153.7">V+</text>
<text x="69" y="155.8">S5</text>
<text x="71.8" y="153.3">13</text>
<text x="71.8" y="150.8">14</text>
<text x="71.9" y="155.8">12</text>
<text x="121.9" y="153.3">4</text>
<text x="121.9" y="155.8">5</text>
<text x="121.9" y="150.8">3</text>
<text x="124" y="153.3">S1</text>
<text x="124" y="155.8">S2</text>
<text x="124" y="151.2">V-</text>
<text x="133.8" y="151.2">GND</text>
<text x="134.7" y="153.7">V+</text>
<text x="135.1" y="155.8">S5</text>
<text x="137.9" y="153.3">13</text>
<text x="137.9" y="150.8">14</text>
<text x="137.9" y="155.8">12</text>
<text x="186.3" y="153.3">4</text>
<text x="186.3" y="155.8">5</text>
<text x="186.3" y="150.8">3</text>
<text x="188.3" y="153.3">S1</text>
<text x="188.3" y="155.8">S2</text>
<text x="188.3" y="151.2">V-</text>
<text x="198.2" y="151.2">GND</text>
<text x="199.1" y="153.7">V+</text>
<text x="199.4" y="155.8">S5</text>
<text x="202.2" y="153.3">13</text>
<text x="202.2" y="150.8">14</text>
<text x="202.3" y="155.8">12</text>
<text x="55.9" y="158.4">6</text>
<text x="55.9" y="160.9">7</text>
<text x="57.9" y="158.4">S3</text>
<text x="57.9" y="160.9">S4</text>
<text x="69" y="158.4">S6</text>
<text x="69" y="160.9">S7</text>
<text x="71.8" y="158.4">11</text>
<text x="71.9" y="160.9">10</text>
<text x="121.9" y="158.4">6</text>
<text x="121.9" y="160.9">7</text>
<text x="124" y="158.4">S3</text>
<text x="124" y="160.9">S4</text>
<text x="135" y="158.4">S6</text>
<text x="135.1" y="160.9">S7</text>
<text x="137.9" y="158.4">11</text>
<text x="137.9" y="160.9">10</text>
<text x="186.3" y="158.4">6</text>
<text x="186.3" y="160.9">7</text>
<text x="188.3" y="158.4">S3</text>
<text x="188.3" y="160.9">S4</text>
<text x="199.4" y="158.4">S6</text>
<text x="199.4" y="160.9">S7</text>
<text x="202.2" y="158.4">11</text>
<text x="202.3" y="160.9">10</text>
<text x="55.9" y="163.5">8</text>
<text x="57.5" y="166.8">DG508</text>
<text x="57.9" y="163.5">D</text>
<text x="69" y="163.4">S8</text>
<text x="71.9" y="163.4">9</text>
<text x="121.9" y="163.5">8</text>
<text x="123.5" y="166.8">DG508</text>
<text x="124" y="163.5">D</text>
<text x="135.1" y="163.4">S8</text>
<text x="137.9" y="163.4">9</text>
<text x="186.3" y="163.5">8</text>
<text x="187.9" y="166.8">DG508</text>
<text x="188.3" y="163.5">D</text>
<text x="199.4" y="163.4">S8</text>
<text x="202.3" y="163.4">9</text>
<text x="225.1" y="197.7">TITLE</text>
<text x="271.7" y="196.9">FOR INTERNAL USE ONLY</text>
<text x="225.1" y="200.3">FILE:</text>
<text x="225.1" y="202.8">PAGE</text>
<text x="239.5" y="202.8">OF</text>
<text x="254.8" y="200.3">REVISION:</text>
<text x="254.8" y="202.8">DRAWN BY:</text>
</g>
</svg>
